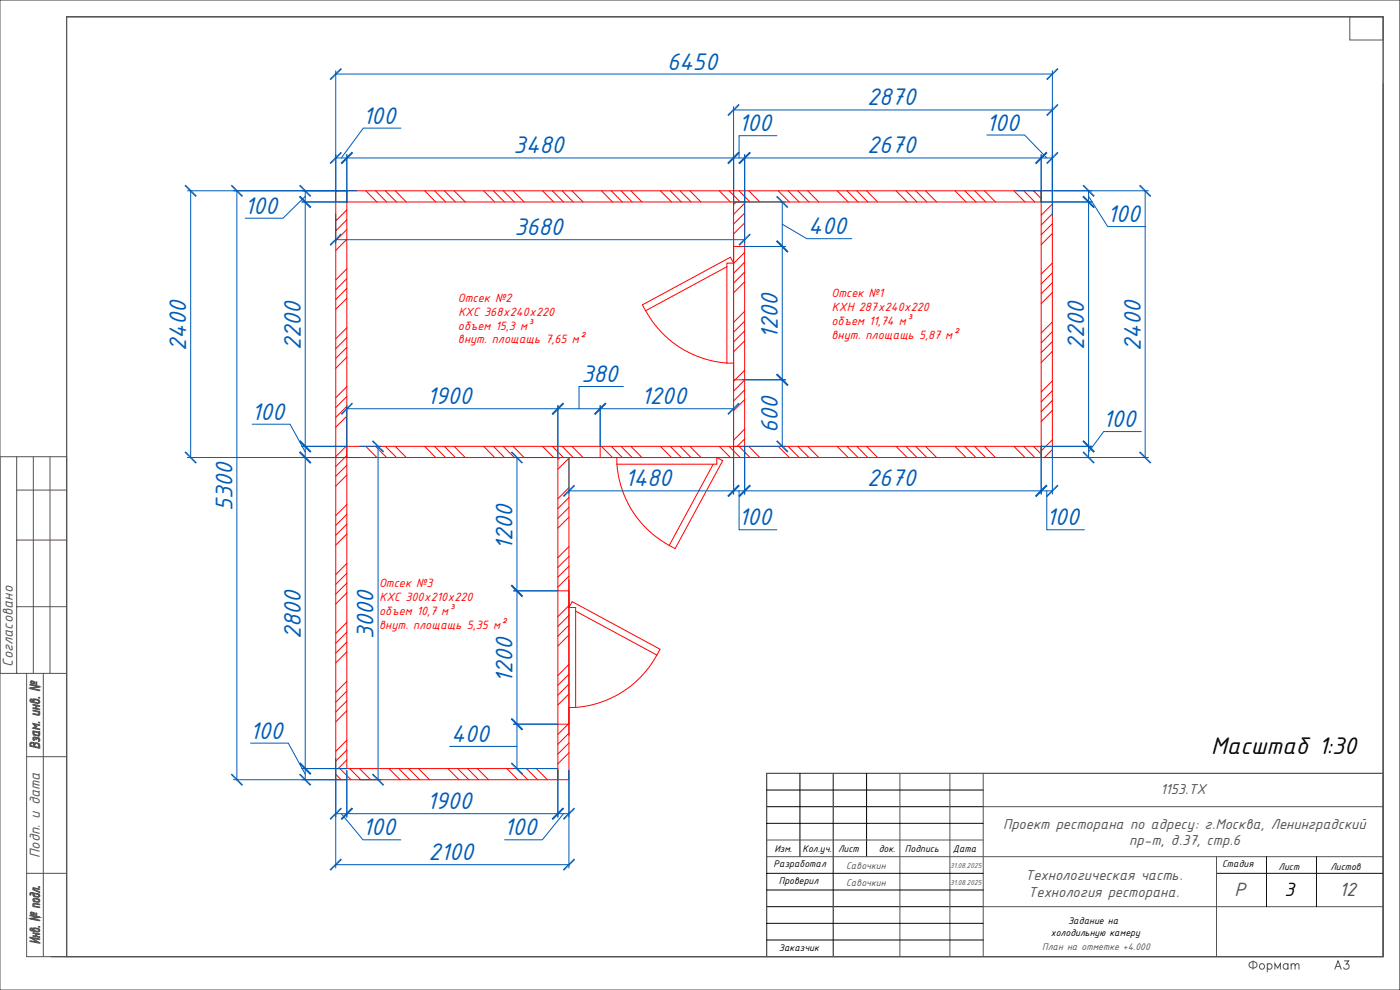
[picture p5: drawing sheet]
<svg xmlns="http://www.w3.org/2000/svg" width="594mm" height="420mm" viewBox="0 0 594 420" stroke-linecap="round" stroke-linejoin="round" font-family="sans-serif">
<g fill="none" stroke="#f00" stroke-width=".42">
<path d="M142.5 80.9h4.7v245.2h-4.7zM142.7 80.9l-.2 .3M147.2 80.9h294.5v4.8h-294.5zM147.2 97.4l-4.7 4.7M147.2 93.2l-4.7 4.7M147.2 89l-4.7 4.7M147.2 85.5l.2 .2M155.2 80.9l4.7 4.8M159.3 80.9l4.7 4.8M163.5 80.9l4.7 4.8M167.7 80.9l4.7 4.8M180.2 80.9l4.7 4.8"/>
<path d="M184.4 80.9l4.7 4.8M188.5 80.9l4.7 4.8M192.7 80.9l4.7 4.8M205.2 80.9l4.7 4.8M209.3 80.9l4.7 4.8M213.5 80.9l4.7 4.8M217.7 80.9l4.7 4.8M230.2 80.9l4.7 4.8M234.4 80.9l4.7 4.8M238.5 80.9l4.7 4.8M242.7 80.9l4.7 4.8M255.2 80.9l4.7 4.8"/>
<path d="M259.3 80.9l4.7 4.8M263.5 80.9l4.7 4.8M267.7 80.9l4.7 4.8M280.2 80.9l4.7 4.8M284.4 80.9l4.7 4.8M288.5 80.9l4.7 4.8M292.7 80.9l4.7 4.8M305.2 80.9l4.7 4.8M309.3 80.9l4.8 4.8M311.2 85.7h4.7v103.7h-4.7zM311.2 99.8v11.8M312.3 85.7l-1.1 1.1"/>
<path d="M313.5 80.9l4.7 4.8M315.9 94.6l-4.7 4.7M315.9 90.4l-4.7 4.7M315.9 86.2l-4.7 4.7M317.7 80.9l4.7 4.8M330.2 80.9l4.7 4.8M334.3 80.9l4.7 4.8M338.5 80.9l4.7 4.8M342.7 80.9l4.7 4.8M355.2 80.9l4.7 4.8M359.3 80.9l4.8 4.8M363.5 80.9l4.7 4.8"/>
<path d="M367.7 80.9l4.7 4.8M380.2 80.9l4.7 4.8M384.3 80.9l4.7 4.8M388.5 80.9l4.7 4.8M392.7 80.9l4.7 4.8M405.2 80.9l4.7 4.8M409.3 80.9l4.8 4.8M413.5 80.9l4.7 4.8M417.7 80.9l4.7 4.8M430.1 80.9l4.8 4.8M434.3 80.9l4.7 4.8M438.5 80.9l3.2 3.3"/>
<path d="M441.7 80.9h4.8v113.2h-4.8zM446.5 99.1l-4.8 4.7M446.5 94.9l-4.8 4.7M446.5 90.7l-4.8 4.8M446.5 86.6l-4.8 4.7M147.2 101.5l-4.7 4.8M147.2 118.2l-4.7 4.7M147.2 114l-4.7 4.7M311.2 111.6l-1.3-2.5-37.4 20.2 1.4 2.5 34.5-18.6M315.9 104.6h-4.7v7M315.9 119.5l-4.7 4.7M315.9 115.4l-4.7 4.7"/>
<path d="M315.9 111.2l-4.7 4.8M315.9 107.1l-4.7 4.7M446.5 119.9l-4.8 4.7M446.5 115.7l-4.8 4.7M446.5 111.6l-4.8 4.7M147.2 126.5l-4.7 4.7M147.2 122.3l-4.7 4.8M147.2 139l-4.7 4.7M273.9 131.8a42.7 42.7 0 0 0 34.5 22.2M315.9 136.2l-4.7 4.7M315.9 132l-4.7 4.8M446.5 124.1l-4.8 4.7"/>
<path d="M446.5 136.6l-4.8 4.7M147.2 151.5l-4.7 4.8M147.2 147.4l-4.7 4.7M147.2 143.2l-4.7 4.7M315.9 144.6l-4.7 4.7M315.9 140.4l-4.7 4.7M315.9 157.1l-4.7 4.7M446.5 149.1l-4.8 4.7M446.5 144.9l-4.8 4.7M446.5 140.7l-4.8 4.8M147.2 176.5l-4.7 4.7M147.2 172.3l-4.7 4.8"/>
<path d="M147.2 168.2l-4.7 4.7M147.2 164l-4.7 4.7M315.9 161.1h-4.7v-49.5h-2.8v42.5h2.8v11.7M315.9 169.5l-4.7 4.7M315.9 165.4l-4.7 4.7M315.9 161.2l-4.7 4.7M446.5 174.1l-4.8 4.7M446.5 169.9l-4.8 4.7M446.5 165.7l-4.8 4.7M446.5 161.6l-4.8 4.7M147.2 189.4h294.5v4.7h-294.5zM147.2 197.4l-4.7 4.7"/>
<path d="M147.2 193.2l-4.7 4.7M147.2 189l-4.7 4.7M147.2 193.9l.2 .2M155.2 189.4l4.7 4.7M159.3 189.4l4.7 4.7M163.5 189.4l4.7 4.7M167.7 189.4l4.7 4.7M180.2 189.4l4.7 4.7M184.4 189.4l4.7 4.7M188.5 189.4l4.7 4.7M192.7 189.4l4.7 4.7M205.2 189.4l4.7 4.7"/>
<path d="M209.3 189.4l4.7 4.7M213.5 189.4l4.7 4.7M217.7 189.4l4.7 4.7M230.2 189.4l4.7 4.7M234.4 189.4l4.7 4.7M236.7 194.1h4.7v136.7h-4.7zM237.5 194.1l-.8 .8M238.5 189.4l4.7 4.7M241.4 194.4l-4.7 4.7M242.7 189.4l4.7 4.7M254.6 189.4v4.7h49.5v2.8h-42.4v-2.8h-11.8M255.2 189.4l4.7 4.7"/>
<path d="M259.3 189.4l4.7 4.7M261.7 196.9a42.7 42.7 0 0 0 22.2 34.5M263.5 189.4l4.7 4.7M267.7 189.4l4.7 4.7M280.2 189.4l4.7 4.7M284.4 189.4l4.7 4.7M288.5 189.4l4.7 4.7M292.7 189.4l4.7 4.7M302.6 196.9l-18.7 34.5M304.1 194.1l2.5 1.4-20.2 37.2-2.5-1.3M304.1 194.1h11.8M305.2 189.4l4.7 4.7"/>
<path d="M309.3 189.4l4.8 4.7M311.2 189.4v4.7h-7.1M313.5 189.4l4.7 4.7M315.9 186.2l-3.1 3.2M315.9 182l-4.7 4.8M317.7 189.4l4.7 4.7M330.2 189.4l4.7 4.7M334.3 189.4l4.7 4.7M338.5 189.4l4.7 4.7M342.7 189.4l4.7 4.7M355.2 189.4l4.7 4.7M359.3 189.4l4.8 4.7"/>
<path d="M363.5 189.4l4.7 4.7M367.7 189.4l4.7 4.7M380.2 189.4l4.7 4.7M384.3 189.4l4.7 4.7M388.5 189.4l4.7 4.7M392.7 189.4l4.7 4.7M405.2 189.4l4.7 4.7M409.3 189.4l4.8 4.7M413.5 189.4l4.7 4.7M417.7 189.4l4.7 4.7M430.1 189.4l4.8 4.7M434.3 189.4l4.7 4.7"/>
<path d="M438.5 189.4l3.2 3.3M446.5 190.7l-3.4 3.4M446.5 186.6l-4.8 4.7M147.2 201.5l-4.7 4.7M147.2 218.2l-4.7 4.7M147.2 214l-4.7 4.7M241.4 219.4l-4.7 4.7M241.4 215.2l-4.7 4.7M241.4 211l-4.7 4.8M241.4 206.9l-4.7 4.7M147.2 226.5l-4.7 4.7M147.2 222.3l-4.7 4.8"/>
<path d="M147.2 239l-4.7 4.8M241.4 236.1l-4.7 4.6M241.4 231.9l-4.7 4.7M147.2 251.5l-4.7 4.7M147.2 247.4l-4.7 4.7M147.2 243.2l-4.7 4.7M236.7 250.7h4.7v7M241.4 257.7l1.3-2.5 37.3 20.2-1.3 2.5-34.5-18.7M241.4 244.4l-4.7 4.7M241.4 240.2l-4.7 4.7M241.4 256.9l-4.7 4.7M241.4 246v11.7"/>
<path d="M147.2 276.5l-4.7 4.7M147.2 272.4l-4.7 4.7M147.2 268.2l-4.7 4.7M147.2 264l-4.7 4.7M241.4 269.4l-4.7 4.7M241.4 265.2l-4.7 4.7M241.4 261l-4.7 4.8M278.7 277.9a42.7 42.7 0 0 1-34.5 22.2M147.2 297.3l-4.7 4.7M147.2 293.2l-4.7 4.7M147.2 289l-4.7 4.8M241.4 294.4l-4.7 4.7"/>
<path d="M241.4 290.2l-4.7 4.7M241.4 286l-4.7 4.7M241.4 281.9l-4.7 4.7M147.2 301.5l-4.7 4.7M147.2 318.2l-4.7 4.7M147.2 314l-4.7 4.7M236.7 307.2h4.7v-49.5h2.8v42.4h-2.8v11.9M241.4 319.4l-4.7 4.7M241.4 315.2l-4.7 4.7M241.4 311l-4.7 4.8M241.4 306.9l-4.7 4.7M142.5 326.1h94.2v4.7h-94.2z"/>
<path d="M142.5 328.5l2.2 2.3M144.2 326.1l4.7 4.7M147.2 322.4l-3.7 3.7M148.4 326.1l4.7 4.7M152.5 326.1l4.8 4.7M165 326.1l4.8 4.7M169.2 326.1l4.7 4.7M173.4 326.1l4.7 4.7M177.5 326.1l4.7 4.7M190 326.1l4.7 4.7M194.2 326.1l4.7 4.7M198.4 326.1l4.7 4.7"/>
<path d="M202.5 326.1l4.8 4.7M215.1 326.1l4.7 4.7M219.2 326.1l4.7 4.7M223.4 326.1l4.7 4.7M227.5 326.1l4.7 4.7"/>
</g>
<path d="M418.7 57.3h16l9.4 9.7M441.7 65.6v20.1M441.7 67h4.8M446.5 65.6v20" fill="none" stroke="#005cb8" stroke-width=".42"/>
<g fill="#005cb8">
<path d="M448.6 64.4l-4.2 5.2-.5-.5z"/>
<path d="M448.6 64.4l.5 .5-4.7 4.7z"/>
<path d="M443.9 64.4l.5 .5-4.7 4.7z"/>
<path d="M443.9 64.4l-4.2 5.2-.5-.5z"/>
</g>
<path d="M315.9 65.6v20.1M315.9 67h125.8M441.7 65.6v20.1" fill="none" stroke="#005cb8" stroke-width=".42"/>
<g fill="#005cb8">
<path d="M443.9 64.4l-4.2 5.2-.5-.5z"/>
<path d="M443.9 64.4l.5 .5-4.7 4.7z"/>
<path d="M318.1 64.4l.4 .5-4.7 4.7z"/>
<path d="M318.1 64.4l-4.3 5.2-.5-.5z"/>
</g>
<path d="M329.6 57.6h-16v9.4M311.2 65.6v20.1M311.2 67h4.7M315.9 65.6v20.1" fill="none" stroke="#005cb8" stroke-width=".42"/>
<g fill="#005cb8">
<path d="M318.1 64.4l-4.3 5.2-.5-.5z"/>
<path d="M318.1 64.4l.4 .5-4.7 4.7z"/>
<path d="M313.3 64.4l.5 .5-4.7 4.7z"/>
<path d="M313.3 64.4l-4.2 5.2-.5-.5z"/>
</g>
<path d="M147.2 65.6v20.1M147.2 67h164M311.2 65.6v20.1" fill="none" stroke="#005cb8" stroke-width=".42"/>
<g fill="#005cb8">
<path d="M313.3 64.4l-4.2 5.2-.5-.5z"/>
<path d="M313.3 64.4l.5 .5-4.7 4.7z"/>
<path d="M149.3 64.4l.5 .5-4.7 4.7z"/>
<path d="M149.3 64.4l-4.2 5.2-.5-.5z"/>
</g>
<path d="M170.1 54.4h-16l-9.3 12.6M142.5 65.6v20.1M142.5 67h4.7M147.2 65.6v20.1" fill="none" stroke="#005cb8" stroke-width=".42"/>
<g fill="#005cb8">
<path d="M149.3 64.4l-4.2 5.2-.5-.5z"/>
<path d="M149.3 64.4l.5 .5-4.7 4.7z"/>
<path d="M144.6 64.4l.5 .5-4.8 4.7z"/>
<path d="M144.6 64.4l-4.3 5.2-.5-.5z"/>
</g>
<path d="M128.1 80.9h19.1M128.1 85.7h19.1M129.5 83.3l-9.4 9.3h-16M129.5 80.9v4.8" fill="none" stroke="#005cb8" stroke-width=".42"/>
<g fill="#005cb8">
<path d="M126.9 78.9l5.2 4.2-.5 .5z"/>
<path d="M127.4 78.4l4.7 4.7-5.2-4.2z"/>
<path d="M127.4 83.1l4.7 4.7-5.2-4.2z"/>
<path d="M126.9 83.6l5.2 4.2-.5 .5z"/>
</g>
<path d="M128.1 85.7h19.1M129.5 85.7v103.7M128.1 189.4h19.1" fill="none" stroke="#005cb8" stroke-width=".42"/>
<g fill="#005cb8">
<path d="M126.9 83.6l5.2 4.2-.5 .5z"/>
<path d="M127.4 83.1l4.7 4.7-5.2-4.2z"/>
<path d="M126.9 187.3l.5-.5 4.7 4.7z"/>
<path d="M126.9 187.3l5.2 4.2-.5 .5z"/>
</g>
<path d="M107 180h16.1l6.4 11.7M128.1 189.4h19.1M128.1 194.1h19.1M129.5 189.4v4.7" fill="none" stroke="#005cb8" stroke-width=".42"/>
<g fill="#005cb8">
<path d="M126.9 187.3l5.2 4.2-.5 .5z"/>
<path d="M126.9 187.3l.5-.5 4.7 4.7z"/>
<path d="M126.9 192l.5-.5 4.7 4.7z"/>
<path d="M126.9 192l5.2 4.2-.5 .5z"/>
</g>
<path d="M128.1 194.1h19.1M129.5 194.1v132M128.1 326.1h19.1" fill="none" stroke="#005cb8" stroke-width=".42"/>
<g fill="#005cb8">
<path d="M126.9 192l5.2 4.2-.5 .5z"/>
<path d="M126.9 192l.5-.5 4.7 4.7z"/>
<path d="M126.9 323.9l.5-.4 4.7 4.7z"/>
<path d="M126.9 323.9l5.2 4.3-.5 .5z"/>
</g>
<path d="M106.3 315.3h16l7.2 13.1M128.1 326.1h19.1M128.1 330.8h19.1M129.5 326.1v4.7" fill="none" stroke="#005cb8" stroke-width=".42"/>
<g fill="#005cb8">
<path d="M126.9 323.9l5.2 4.3-.5 .5z"/>
<path d="M126.9 323.9l.5-.4 4.7 4.7z"/>
<path d="M126.9 328.7l.5-.5 4.7 4.7z"/>
<path d="M126.9 328.7l5.2 4.2-.5 .5z"/>
</g>
<path d="M142.5 326.9v19.7M147.2 326.9v19.7M142.5 345.2h4.7M144.8 345.2l9.2 11.1h16.1" fill="none" stroke="#005cb8" stroke-width=".42"/>
<g fill="#005cb8">
<path d="M144.6 342.6l.5 .5-4.8 4.7z"/>
<path d="M139.8 347.3l4.8-4.7-4.3 5.2z"/>
<path d="M149.3 342.6l-4.2 5.2-.5-.5z"/>
<path d="M149.3 342.6l.5 .5-4.7 4.7z"/>
</g>
<path d="M147.2 326.9v19.7M236.7 326.9v19.7M147.2 345.2h89.5" fill="none" stroke="#005cb8" stroke-width=".42"/>
<g fill="#005cb8">
<path d="M149.3 342.6l.5 .5-4.7 4.7z"/>
<path d="M149.3 342.6l-4.2 5.2-.5-.5z"/>
<path d="M234.1 347.3l4.7-4.7-4.2 5.2z"/>
<path d="M238.8 342.6l.5 .5-4.7 4.7z"/>
</g>
<path d="M236.7 326.9v19.7M241.4 326.9v19.7M236.7 345.2h4.7M239.1 345.2l-9 11.1h-16" fill="none" stroke="#005cb8" stroke-width=".42"/>
<g fill="#005cb8">
<path d="M238.8 342.6l.5 .5-4.7 4.7z"/>
<path d="M234.1 347.3l4.7-4.7-4.2 5.2z"/>
<path d="M243.5 342.6l-4.2 5.2-.5-.5z"/>
<path d="M243.5 342.6l.5 .5-4.7 4.7z"/>
</g>
<path d="M190.8 316.7h28.5M217.9 307.2h18.8M219.3 307.2v18.9M217.9 326.1h18.8" fill="none" stroke="#005cb8" stroke-width=".42"/>
<g fill="#005cb8">
<path d="M216.7 305.1l5.2 4.2-.5 .5z"/>
<path d="M216.7 305.1l.5-.5 4.7 4.7z"/>
<path d="M216.7 323.9l.5-.4 4.7 4.7z"/>
<path d="M216.7 323.9l5.2 4.3-.5 .5z"/>
</g>
<path d="M217.9 250.7h18.8M219.3 250.7v56.5M217.9 307.2h18.8" fill="none" stroke="#005cb8" stroke-width=".42"/>
<g fill="#005cb8">
<path d="M216.7 305.1l.5-.5 4.7 4.7z"/>
<path d="M216.7 305.1l5.2 4.2-.5 .5z"/>
<path d="M216.7 248.5l5.2 4.3-.5 .5z"/>
<path d="M216.7 248.5l.5-.5 4.7 4.8z"/>
</g>
<path d="M217.9 194.1h18.8M219.3 194.1v56.6M217.9 250.7h18.8" fill="none" stroke="#005cb8" stroke-width=".42"/>
<g fill="#005cb8">
<path d="M216.7 248.5l.5-.5 4.7 4.8z"/>
<path d="M216.7 248.5l5.2 4.3-.5 .5z"/>
<path d="M216.7 192l5.2 4.2-.5 .5z"/>
<path d="M216.7 192l.5-.5 4.7 4.7z"/>
</g>
<path d="M147.2 172v17.4M147.2 173.4h89.5M236.7 172v22.1" fill="none" stroke="#005cb8" stroke-width=".42"/>
<g fill="#005cb8">
<path d="M149.3 170.8l.5 .5-4.7 4.7z"/>
<path d="M144.6 175.5l4.7-4.7-4.2 5.2z"/>
<path d="M234.1 175.5l4.7-4.7-4.2 5.2z"/>
<path d="M238.8 170.8l.5 .5-4.7 4.7z"/>
</g>
<path d="M254.6 172v17.4M254.6 173.4h56.6M311.2 172v17.4" fill="none" stroke="#005cb8" stroke-width=".42"/>
<g fill="#005cb8">
<path d="M256.8 170.8l.5 .5-4.7 4.7z"/>
<path d="M256.8 170.8l-4.2 5.2-.5-.5z"/>
<path d="M313.3 170.8l-4.2 5.2-.5-.5z"/>
<path d="M313.3 170.8l.5 .5-4.7 4.7z"/>
</g>
<path d="M311.2 189.4v20.2M315.9 189.4v20.2M311.2 208.2h4.7M313.6 208.2v16.5h16" fill="none" stroke="#005cb8" stroke-width=".42"/>
<g fill="#005cb8">
<path d="M313.3 205.6l.5 .5-4.7 4.8z"/>
<path d="M313.3 205.6l-4.2 5.3-.5-.5z"/>
<path d="M318.1 205.6l-4.3 5.3-.5-.5z"/>
<path d="M318.1 205.6l.4 .5-4.7 4.8z"/>
</g>
<path d="M315.9 189.4v20.2M441.7 189.4v20.2M315.9 208.2h125.8" fill="none" stroke="#005cb8" stroke-width=".42"/>
<g fill="#005cb8">
<path d="M318.1 205.6l.4 .5-4.7 4.8z"/>
<path d="M318.1 205.6l-4.3 5.3-.5-.5z"/>
<path d="M443.9 205.6l-4.2 5.3-.5-.5z"/>
<path d="M443.9 205.6l.5 .5-4.7 4.8z"/>
</g>
<path d="M441.7 189.4v20.2M446.5 189.4v20.2M441.7 208.2h4.8M444.1 208.2v16.5h16" fill="none" stroke="#005cb8" stroke-width=".42"/>
<g fill="#005cb8">
<path d="M443.9 205.6l.5 .5-4.7 4.8z"/>
<path d="M443.9 205.6l-4.2 5.3-.5-.5z"/>
<path d="M448.6 205.6l-4.2 5.3-.5-.5z"/>
<path d="M448.6 205.6l.5 .5-4.7 4.8z"/>
</g>
<path d="M431.1 80.9h32.2M441.6 85.7h21.7M461.9 83.3l8.1 12.8h16M461.9 80.9v4.8" fill="none" stroke="#005cb8" stroke-width=".42"/>
<g fill="#005cb8">
<path d="M459.3 78.9l5.2 4.2-.5 .5z"/>
<path d="M459.7 78.4l4.8 4.7-5.2-4.2z"/>
<path d="M459.7 83.1l4.8 4.7-5.2-4.2z"/>
<path d="M459.3 83.6l5.2 4.2-.5 .5z"/>
</g>
<path d="M441.6 85.7h21.7M461.9 85.7v103.7M441.7 189.4h21.6" fill="none" stroke="#005cb8" stroke-width=".42"/>
<g fill="#005cb8">
<path d="M459.3 83.6l5.2 4.2-.5 .5z"/>
<path d="M459.7 83.1l4.8 4.7-5.2-4.2z"/>
<path d="M459.7 186.8l4.8 4.7-5.2-4.2z"/>
<path d="M459.3 187.3l5.2 4.2-.5 .5z"/>
</g>
<path d="M441.7 189.4h21.6M442.5 194.1h20.8M461.9 189.4v4.7M484.3 183.1h-16.1l-6.3 8.6" fill="none" stroke="#005cb8" stroke-width=".42"/>
<g fill="#005cb8">
<path d="M459.3 187.3l5.2 4.2-.5 .5z"/>
<path d="M459.7 186.8l4.8 4.7-5.2-4.2z"/>
<path d="M459.7 191.5l4.8 4.7-5.2-4.2z"/>
<path d="M459.3 192l5.2 4.2-.5 .5z"/>
</g>
<path d="M311.2 85.7h22.1M331.9 95.1l10.4 6.2h19.1M331.9 85.7v18.9M315.3 104.6h18" fill="none" stroke="#005cb8" stroke-width=".42"/>
<g fill="#005cb8">
<path d="M329.3 83.6l5.2 4.2-.5 .5z"/>
<path d="M329.8 83.1l4.7 4.7-5.2-4.2z"/>
<path d="M329.3 102.4l.5-.5 4.7 4.8z"/>
<path d="M329.3 102.4l5.2 4.3-.5 .4z"/>
</g>
<path d="M315.3 104.6h18M331.9 104.6v56.5M315.3 161.1h18" fill="none" stroke="#005cb8" stroke-width=".42"/>
<g fill="#005cb8">
<path d="M329.3 102.4l5.2 4.3-.5 .4z"/>
<path d="M329.3 102.4l.5-.5 4.7 4.8z"/>
<path d="M329.3 159l.5-.5 4.7 4.7z"/>
<path d="M329.3 159l5.2 4.2-.5 .5z"/>
</g>
<path d="M315.3 161.1h18M331.9 161.1v28.3M315.3 189.4h18" fill="none" stroke="#005cb8" stroke-width=".42"/>
<g fill="#005cb8">
<path d="M329.3 159l5.2 4.2-.5 .5z"/>
<path d="M329.3 159l.5-.5 4.7 4.7z"/>
<path d="M329.3 187.3l.5-.5 4.7 4.7z"/>
<path d="M329.3 187.3l5.2 4.2-.5 .5z"/>
</g>
<path d="M142.5 30v50.9M142.5 31.4h304M446.5 30v50.9" fill="none" stroke="#005cb8" stroke-width=".42"/>
<g fill="#005cb8">
<path d="M443.9 33.5l4.7-4.7-4.2 5.2z"/>
<path d="M448.6 28.8l.5 .5-4.7 4.7z"/>
<path d="M144.6 28.8l.5 .5-4.8 4.7z"/>
<path d="M139.8 33.5l4.8-4.7-4.3 5.2z"/>
</g>
<path d="M99.1 80.9h48.1M100.5 80.9v249.9M99.1 330.8h43.4" fill="none" stroke="#005cb8" stroke-width=".42"/>
<g fill="#005cb8">
<path d="M98.4 328.2l4.7 4.7-5.2-4.2z"/>
<path d="M97.9 328.7l5.2 4.2-.5 .5z"/>
<path d="M97.9 78.9l5.2 4.2-.5 .5z"/>
<path d="M98.4 78.4l4.7 4.7-5.2-4.2z"/>
</g>
<path d="M142.5 321.6v46.6M241.4 326.9v41.3M142.5 366.8h98.9" fill="none" stroke="#005cb8" stroke-width=".42"/>
<g fill="#005cb8">
<path d="M144.6 364.2l.5 .5-4.8 4.7z"/>
<path d="M139.8 368.9l4.8-4.7-4.3 5.2z"/>
<path d="M243.5 364.2l-4.2 5.2-.5-.5z"/>
<path d="M243.5 364.2l.5 .5-4.7 4.7z"/>
</g>
<path d="M447.3 80.9h40M485.9 80.9v113.2M447.3 194.1h40" fill="none" stroke="#005cb8" stroke-width=".42"/>
<g fill="#005cb8">
<path d="M483.2 78.9l5.2 4.2-.4 .5z"/>
<path d="M483.7 78.4l4.7 4.7-5.2-4.2z"/>
<path d="M483.2 192l.5-.5 4.7 4.7z"/>
<path d="M483.2 192l5.2 4.2-.4 .5z"/>
</g>
<path d="M241.4 194.1v15.5M311.2 189.4v20.2M241.4 208.2h69.8" fill="none" stroke="#005cb8" stroke-width=".42"/>
<g fill="#005cb8">
<path d="M313.3 205.6l-4.2 5.3-.5-.5z"/>
<path d="M313.3 205.6l.5 .5-4.7 4.8z"/>
<path d="M243.5 205.6l.5 .5-4.7 4.8z"/>
<path d="M243.5 205.6l-4.2 5.3-.5-.5z"/>
</g>
<path d="M236.7 172v22.1M236.7 173.4h17.9M254.6 172v17.4M264.5 164h-18.8v9.4" fill="none" stroke="#005cb8" stroke-width=".42"/>
<g fill="#005cb8">
<path d="M238.8 170.8l.5 .5-4.7 4.7z"/>
<path d="M234.1 175.5l4.7-4.7-4.2 5.2z"/>
<path d="M256.8 170.8l-4.2 5.2-.5-.5z"/>
<path d="M256.8 170.8l.5 .5-4.7 4.7z"/>
</g>
<path d="M142.5 90.7v12.4M315.9 80.9v22.2M142.5 101.7h173.4" fill="none" stroke="#005cb8" stroke-width=".42"/>
<g fill="#005cb8">
<path d="M313.3 103.8l4.8-4.7-4.3 5.2z"/>
<path d="M318.1 99.1l.4 .5-4.7 4.7z"/>
<path d="M144.6 99.1l.5 .5-4.8 4.7z"/>
<path d="M139.8 103.8l4.8-4.7-4.3 5.2z"/>
</g>
<path d="M311.2 45.3v46.4M311.2 46.7h135.3M446.5 45.3v46.4" fill="none" stroke="#005cb8" stroke-width=".42"/>
<g fill="#005cb8">
<path d="M313.3 44.1l.5 .5-4.7 4.7z"/>
<path d="M313.3 44.1l-4.2 5.2-.5-.5z"/>
<path d="M443.9 48.8l4.7-4.7-4.2 5.2z"/>
<path d="M448.6 44.1l.5 .5-4.7 4.7z"/>
</g>
<path d="M79.5 80.9h72.1M80.9 80.9v113.2M79.5 194.1h73.5" fill="none" stroke="#005cb8" stroke-width=".42"/>
<g fill="#005cb8">
<path d="M78.3 78.9l5.2 4.2-.5 .5z"/>
<path d="M78.8 78.4l4.7 4.7-5.2-4.2z"/>
<path d="M78.3 192l.5-.5 4.7 4.7z"/>
<path d="M78.3 192l5.2 4.2-.5 .5z"/>
</g>
<path d="M152.5 189.4h9.3M160.4 189.4v141.4M152.5 330.8h9.3" fill="none" stroke="#005cb8" stroke-width=".42"/>
<g fill="#005cb8">
<path d="M157.8 187.3l5.2 4.2-.5 .5z"/>
<path d="M157.8 187.3l.5-.5 4.7 4.7z"/>
<path d="M157.8 328.7l.5-.5 4.7 4.7z"/>
<path d="M157.8 328.7l5.2 4.2-.5 .5z"/>
</g>
<g fill="none" stroke="#000" stroke-width=".42">
<path d="M325.2 335.2h92M339.4 328.1v35.3M367.7 328.1v35.3M325.2 342.2h92M325.2 349.3h92M325.2 370.5h92M325.2 377.6h92M516.1 370.5h70.7M537.3 363.4v21.2M558.5 363.4v21.2M325.2 384.6h92M325.2 398.8h92"/>
<path d="M325.2 391.7h92M21.7 405.8h565.1"/>
</g>
<g fill="none" stroke="#545454" stroke-width=".42">
<path d="M0 0h593.9v420h-593.9zM28.3 7.1h558.5v321h-261.6v77.7h-296.9zM28.3 7.1h558.5v398.7h-558.5zM28.3 7.1h558.5M572.7 7.1h14.1v9.9h-14.1zM586.8 35.5v370.3h-261.6M7.1 193.8v91.9M14.1 193.8v91.9M21.2 193.8v91.9M7.1 207.9h21.2M7.1 229.1h21.2M7.1 257.4h21.2"/>
<path d="M11.3 285.7v120.1h17v-212h-28.3v91.9h28.3M18.4 285.7v120.1M11.3 321h17M325.2 328.1v77.7M353.5 328.1v77.7M381.8 328.1v77.7M403 328.1v77.7M417.2 328.1v77.7M586.8 328.1h-261.6v77.7M325.2 356.4h92M417.2 342.2h169.6M11.3 370.5h17"/>
<path d="M325.2 363.4h261.6M516.1 363.4v42.4M417.2 384.6h169.6M530.4 408.3a1.56 1.56 0 0 1 2.2-.2 1.56 1.56 0 0 1 .2 2.2 1.56 1.56 0 0 1-2.2 .2 1.56 1.56 0 0 1-.2-2.2zM531.6 407.6v3.6M537.7 409.3a1.13 1.13 0 0 1 1.6-.1 1.13 1.13 0 0 1 0 1.6 1.13 1.13 0 0 1-1.6-.1M537.7 408.8v3.6M540.9 411.2v-2.4l1.2 1.9 1.1-1.9v2.4M546.4 409.3a1.13 1.13 0 0 0-1.6-.1 1.13 1.13 0 0 0 0 1.6 1.13 1.13 0 0 0 1.6-.1M546.4 408.8v2.4M547.8 409.5l.8-.7 .7 .2 .2 2.2M547.8 408.8v2.4"/>
<path d="M549.5 409.5l.8-.7 .7 .2 .1 2.2M566.3 411.2l1.4-3.6 1.3 3.6M566.8 410h1.7M570.4 407.6h1.8l-1 1.4a1.17 1.17 0 0 1 .9 1.9 1.17 1.17 0 0 1-2-.4"/>
<circle cx="535.3" cy="410" r="1.16"/>
</g>
<g fill="#545454" stroke="#545454" stroke-width=".42">
<path d="M14.7 315.3l1.1-.2 .7 .4v1.5l-.2-1.1a.82 .82 0 0 0-.8-.5 .82 .82 0 0 0-.7 .6z" fill-rule="evenodd"/>
<path d="M13.1 315l1.3 .2v1.4v-.7a.66 .66 0 0 0-.6-.6 .66 .66 0 0 0-.7 .3z" fill-rule="evenodd"/>
<path d="M12.7 315.2l.4-.2v1.3l1.3 .3v-1.4l.3 .1 .1 1.4 1.7 .3v-1.5l.3 .5 .1 1.4-4.2-.8z" fill-rule="evenodd"/>
<path d="M16.6 313.1a.68 .68 0 0 1 .4 .8 .68 .68 0 0 1-.7 .5z" fill-rule="evenodd"/>
<path d="M14.4 313.3v.8z" fill-rule="evenodd"/>
<path d="M14.1 312.8l.7-.2 .7 .5h1.1l-.1 .8a.52 .52 0 0 0-.5-.6 .52 .52 0 0 0-.5 .5l-.9-.8-.4 1.1-.3-.7z" fill-rule="evenodd"/>
<path d="M16.7 310.8l.2 1-.3 .3z" fill-rule="evenodd"/>
<path d="M14.4 310.4l.1 1.1 1.5 .4 .5-.3v.6l-2.2-.4z" fill-rule="evenodd"/>
<path d="M14 310.1l2.3 .4 .6-.2-.3 1.8-.3-1.2-1.9-.5-.3 1.3z" fill-rule="evenodd"/>
<path d="M14.2 306.9l2.7 .7-.2 .2-1.9-.4z" fill-rule="evenodd"/>
<path d="M14.1 309l.6-.2 2.2 .6z" fill-rule="evenodd"/>
<path d="M14 307l1.6 1.3-.5-.1z" fill-rule="evenodd"/>
<path d="M14 308.7l1.1-.5 .4 .2-1.4 .6z" fill-rule="evenodd"/>
<path d="M16.3 306.4l.6 .3z" fill-rule="evenodd"/>
<path d="M14.1 302.7l2.1 .4 .3-.3v.6l-2.4-.4z" fill-rule="evenodd"/>
<path d="M14 301.3l2.9 .6-.1 1.3-.3 .2v-1.3l-2.4-.5z" fill-rule="evenodd"/>
<path d="M14 300.3l1.2 .1 .4-.9v1l1.3 .4-2.8-.3z" fill-rule="evenodd"/>
<path d="M14 298.9l2.9 .7-1.3-.1-.4 .9v-1l-1.1-.2z" fill-rule="evenodd"/>
<path d="M14.4 296.6l2.1 .3v.8l-.5-.6-1.2-.3-.4 .5z" fill-rule="evenodd"/>
<path d="M13.1 296.6l1 .2v.9a.59 .59 0 0 0-.3-.6 .59 .59 0 0 0-.7 .1z" fill-rule="evenodd"/>
<path d="M12.8 296.7l.3-.1 .2 .9 .8 .2 .3-1.1 .1 1.1 1.5 .5 .4-.1 .2-1.1a.81 .81 0 0 1 .2 1.1 .81 .81 0 0 1-1 .4l-2.3-.5a.8 .8 0 0 1-.7-.4 .8 .8 0 0 1 0-.9z" fill-rule="evenodd"/>
<path d="M16.3 295.9l.6 .2z" fill-rule="evenodd"/>
<path d="M15.2 289.3l.4 .1-.1 1.1-.3-.2z" fill-rule="evenodd"/>
<path d="M13.3 288.9l.8 .1a.63 .63 0 0 1 .6 .4 .63 .63 0 0 1-.3 .8l-.1-.8-.8-.2-.2 .2z" fill-rule="evenodd"/>
<path d="M13 289l.3-.1 .2 .8 .9-.1v.6l-1.2-.3-.3-.4z" fill-rule="evenodd"/>
<path d="M12.8 291.9l3.1-.6 .9 .1-3.1 .7z" fill-rule="evenodd"/>
<path d="M12.7 290.4l4.1 .7 .1 .3-4.1-.8z" fill-rule="evenodd"/>
<path d="M12.7 291.9l4.2 1-4.1-.7z" fill-rule="evenodd"/>
<path d="M13.1 397.9l.8 .2 2.6 1.7-.8-.2z" fill-rule="evenodd"/>
<path d="M12.7 399.2l4.2 .8-4.1-.6z" fill-rule="evenodd"/>
<path d="M12.7 397.6l4.2 .8-3-.3z" fill-rule="evenodd"/>
<path d="M14 397l1.2 .1 .4-.9v1l1.3 .4-2.8-.4z" fill-rule="evenodd"/>
<path d="M14 395.7l2.9 .6-1.3-.1-.4 .9v-.9z" fill-rule="evenodd"/>
<path d="M14.4 393.7l2.1 .3v.7l-.7-.6-1.2-.1-.2 .3z" fill-rule="evenodd"/>
<path d="M13.1 393.7l1 .2v.9a.6 .6 0 0 0-.3-.7 .6 .6 0 0 0-.7 .2z" fill-rule="evenodd"/>
<path d="M12.8 393.8l.3-.1 .2 .8 .8 .3v-.9l.3-.2 .1 1 1.5 .4 .5-.2 .1-.8a.73 .73 0 0 1 .2 1 .73 .73 0 0 1-1 .3l-2.3-.5a.69 .69 0 0 1-.7-.3 .69 .69 0 0 1 0-.8z" fill-rule="evenodd"/>
<path d="M16.3 393.1l.6 .2z" fill-rule="evenodd"/>
<path d="M15.2 387.4h.4l-.1 1-.3-.2z" fill-rule="evenodd"/>
<path d="M13.3 387l.8 .1a.56 .56 0 0 1 .6 .3 .56 .56 0 0 1-.3 .7l-.1-.6-1-.1z" fill-rule="evenodd"/>
<path d="M12.9 387.2l.4-.2 .3 .7 .8-.1v.5l-1.1-.2z" fill-rule="evenodd"/>
<path d="M12.8 389.6l4-.4-3.1 .6z" fill-rule="evenodd"/>
<path d="M12.7 388.3l4.1 .6 .1 .3z" fill-rule="evenodd"/>
<path d="M12.8 389.6l4.1 .9-4.1-.6z" fill-rule="evenodd"/>
<path d="M14.4 383.2l2.5 .5h-2.5z" fill-rule="evenodd"/>
<path d="M14.1 383.3l.3-.1v1.1l2.4 .5v.2l-2.8-.4z" fill-rule="evenodd"/>
<path d="M14.4 381.7l.2 .5 1.6 .3 .4-1a.75 .75 0 0 1 .2 1 .75 .75 0 0 1-1 .3l-1.3-.3z" fill-rule="evenodd"/>
<path d="M14 381.4l.6-.4 1.4 .3 .6 .2-.1 .6-.5-.5-1.2-.3-.4 .4-.1 .7-.3-.4z" fill-rule="evenodd"/>
<path d="M14.4 379.1l.2 .9 1.2 .3 .6-.1 .2-.9a.75 .75 0 0 1 .2 1 .75 .75 0 0 1-1 .3l-1.5-.4z" fill-rule="evenodd"/>
<path d="M12.8 378.8l3.5 .4 .3 .1-.1 .7-.5-.6-1.6-.3-.1 1.1-.4-1.2-.4-.1-.3 .1-.1 .7h-.4z" fill-rule="evenodd"/>
<path d="M14.2 376.6l2.7 .6-2.5-.3z" fill-rule="evenodd"/>
<path d="M14 376.7l.2-.1 .2 .7 2.5 1.2-2.9-1.1z" fill-rule="evenodd"/>
<path d="M16.3 376.2l.6 .2z" fill-rule="evenodd"/>
</g>
<g font-size="11" fill="#005cb8">
<text x="283" y="29.5">6450</text>
<text x="367.9" y="44.7">2870</text>
<text x="153.9" y="52.5">100</text>
<text x="313.3" y="55.7">100</text>
<text x="418.4" y="55.4">100</text>
<text x="217.9" y="65.1">3480</text>
<text x="367.9" y="65">2670</text>
<text x="103.8" y="90.7">100</text>
<text x="469.7" y="94.2">100</text>
<text x="218.3" y="99.8">3680</text>
<text x="342.9" y="99.4">400</text>
<text x="330" y="143.7" transform="rotate(-90 330 143.7)">1200</text>
<text x="79" y="148.8" transform="rotate(-90 79 148.8)">2400</text>
<text x="127.6" y="148.4" transform="rotate(-90 127.6 148.4)">2200</text>
<text x="460" y="148.4" transform="rotate(-90 460 148.4)">2200</text>
<text x="484" y="148.8" transform="rotate(-90 484 148.8)">2400</text>
<text x="246.7" y="162.1">380</text>
<text x="181.1" y="171.5">1900</text>
<text x="272.1" y="171.5">1200</text>
<text x="106.8" y="178.1">100</text>
<text x="330" y="183.8" transform="rotate(-90 330 183.8)">600</text>
<text x="468" y="181.2">100</text>
<text x="265.1" y="206.4">1480</text>
<text x="367.9" y="206.2">2670</text>
<text x="98.6" y="216.8" transform="rotate(-90 98.6 216.8)">5300</text>
<text x="313.3" y="222.8">100</text>
<text x="443.9" y="222.8">100</text>
<text x="217.4" y="233.2" transform="rotate(-90 217.4 233.2)">1200</text>
<text x="127.6" y="271" transform="rotate(-90 127.6 271)">2800</text>
<text x="158.5" y="271" transform="rotate(-90 158.5 271)">3000</text>
<text x="217.4" y="289.8" transform="rotate(-90 217.4 289.8)">1200</text>
<text x="106" y="313.4">100</text>
<text x="191.4" y="314.7">400</text>
<text x="181.1" y="343.3">1900</text>
<text x="153.8" y="354.4">100</text>
<text x="213.8" y="354.4">100</text>
<text x="181.7" y="364.9">2100</text>
</g>
<text font-size="11" x="513.9" y="319.7">Масштаб 1:30</text>
<g font-size="8.8" fill="#545454">
<text x="523.7" y="380.3">Р</text>
<text x="568.2" y="380.3">12</text>
</g>
<text font-size="8.8" x="545" y="380.3">3</text>
<g font-size="6.6" fill="#545454">
<text x="5.5" y="282.8" transform="rotate(-90 5.5 282.8)">Согласовано</text>
<text x="492.3" y="336.8">1153.ТХ</text>
<text x="425.6" y="351.6">Проект ресторана по адресу: г.Москва, Ленинградский</text>
<text x="479.1" y="358.6">пр-т, д.37, стр.6</text>
<text x="16.9" y="364" transform="rotate(-90 16.9 364)">Подп. и дата</text>
<text x="434.9" y="373.3">Технологическая часть.</text>
<text x="436.2" y="380.4">Технология ресторана.</text>
</g>
<g font-size="5.5" fill="#f00">
<text x="194.3" y="128">Отсек №2</text>
<text x="352.8" y="126">Отсек №1</text>
<text x="353" y="131.9">КХН 287х240х220</text>
<text x="194.5" y="133.9">КХС 368х240х220</text>
<text x="352.8" y="137.8">объем 11,74 м³</text>
<text x="194.3" y="139.8">объем 15,3 м³</text>
<text x="352.8" y="143.7">внут. площащь 5,87 м²</text>
<text x="194.3" y="145.7">внут. площащь 7,65 м²</text>
<text x="160.8" y="249.1">Отсек №3</text>
<text x="161" y="255">КХС 300х210х220</text>
<text x="160.9" y="260.9">объем 10,7 м³</text>
<text x="160.9" y="266.8">внут. площащь 5,35 м²</text>
</g>
<g font-size="4.4">
<text x="328.5" y="361.3">Изм.</text>
<text x="340.5" y="361.3">Кол.уч.</text>
<text x="355.6" y="361.3">Лист</text>
<text x="372.8" y="361.3">док.</text>
<text x="384" y="361.3">Подпись</text>
<text x="404.2" y="361.3">Дата</text>
<text x="328.2" y="368">Разработал</text>
<text x="518.5" y="367.8">Стадия</text>
<text x="542.4" y="368.9">Лист</text>
<text x="564.4" y="368.9">Листов</text>
<text x="330.5" y="375">Проверил</text>
<text x="453.2" y="392.1">Задание на</text>
<text x="445.9" y="396.9">холодильную камеру</text>
<text x="330.5" y="403.3">Заказчик</text>
</g>
<g font-size="4.4" fill="#545454">
<text x="359" y="368.8">Савочкин</text>
<text x="359" y="375.8">Савочкин</text>
<text x="442.2" y="403">План на отметке +4.000</text>
</g>
<g font-size="3.3" fill="#545454">
<text x="403.2" y="368.4">31.08.2025</text>
<text x="403.2" y="375.5">31.08.2025</text>
</g>
</svg>
